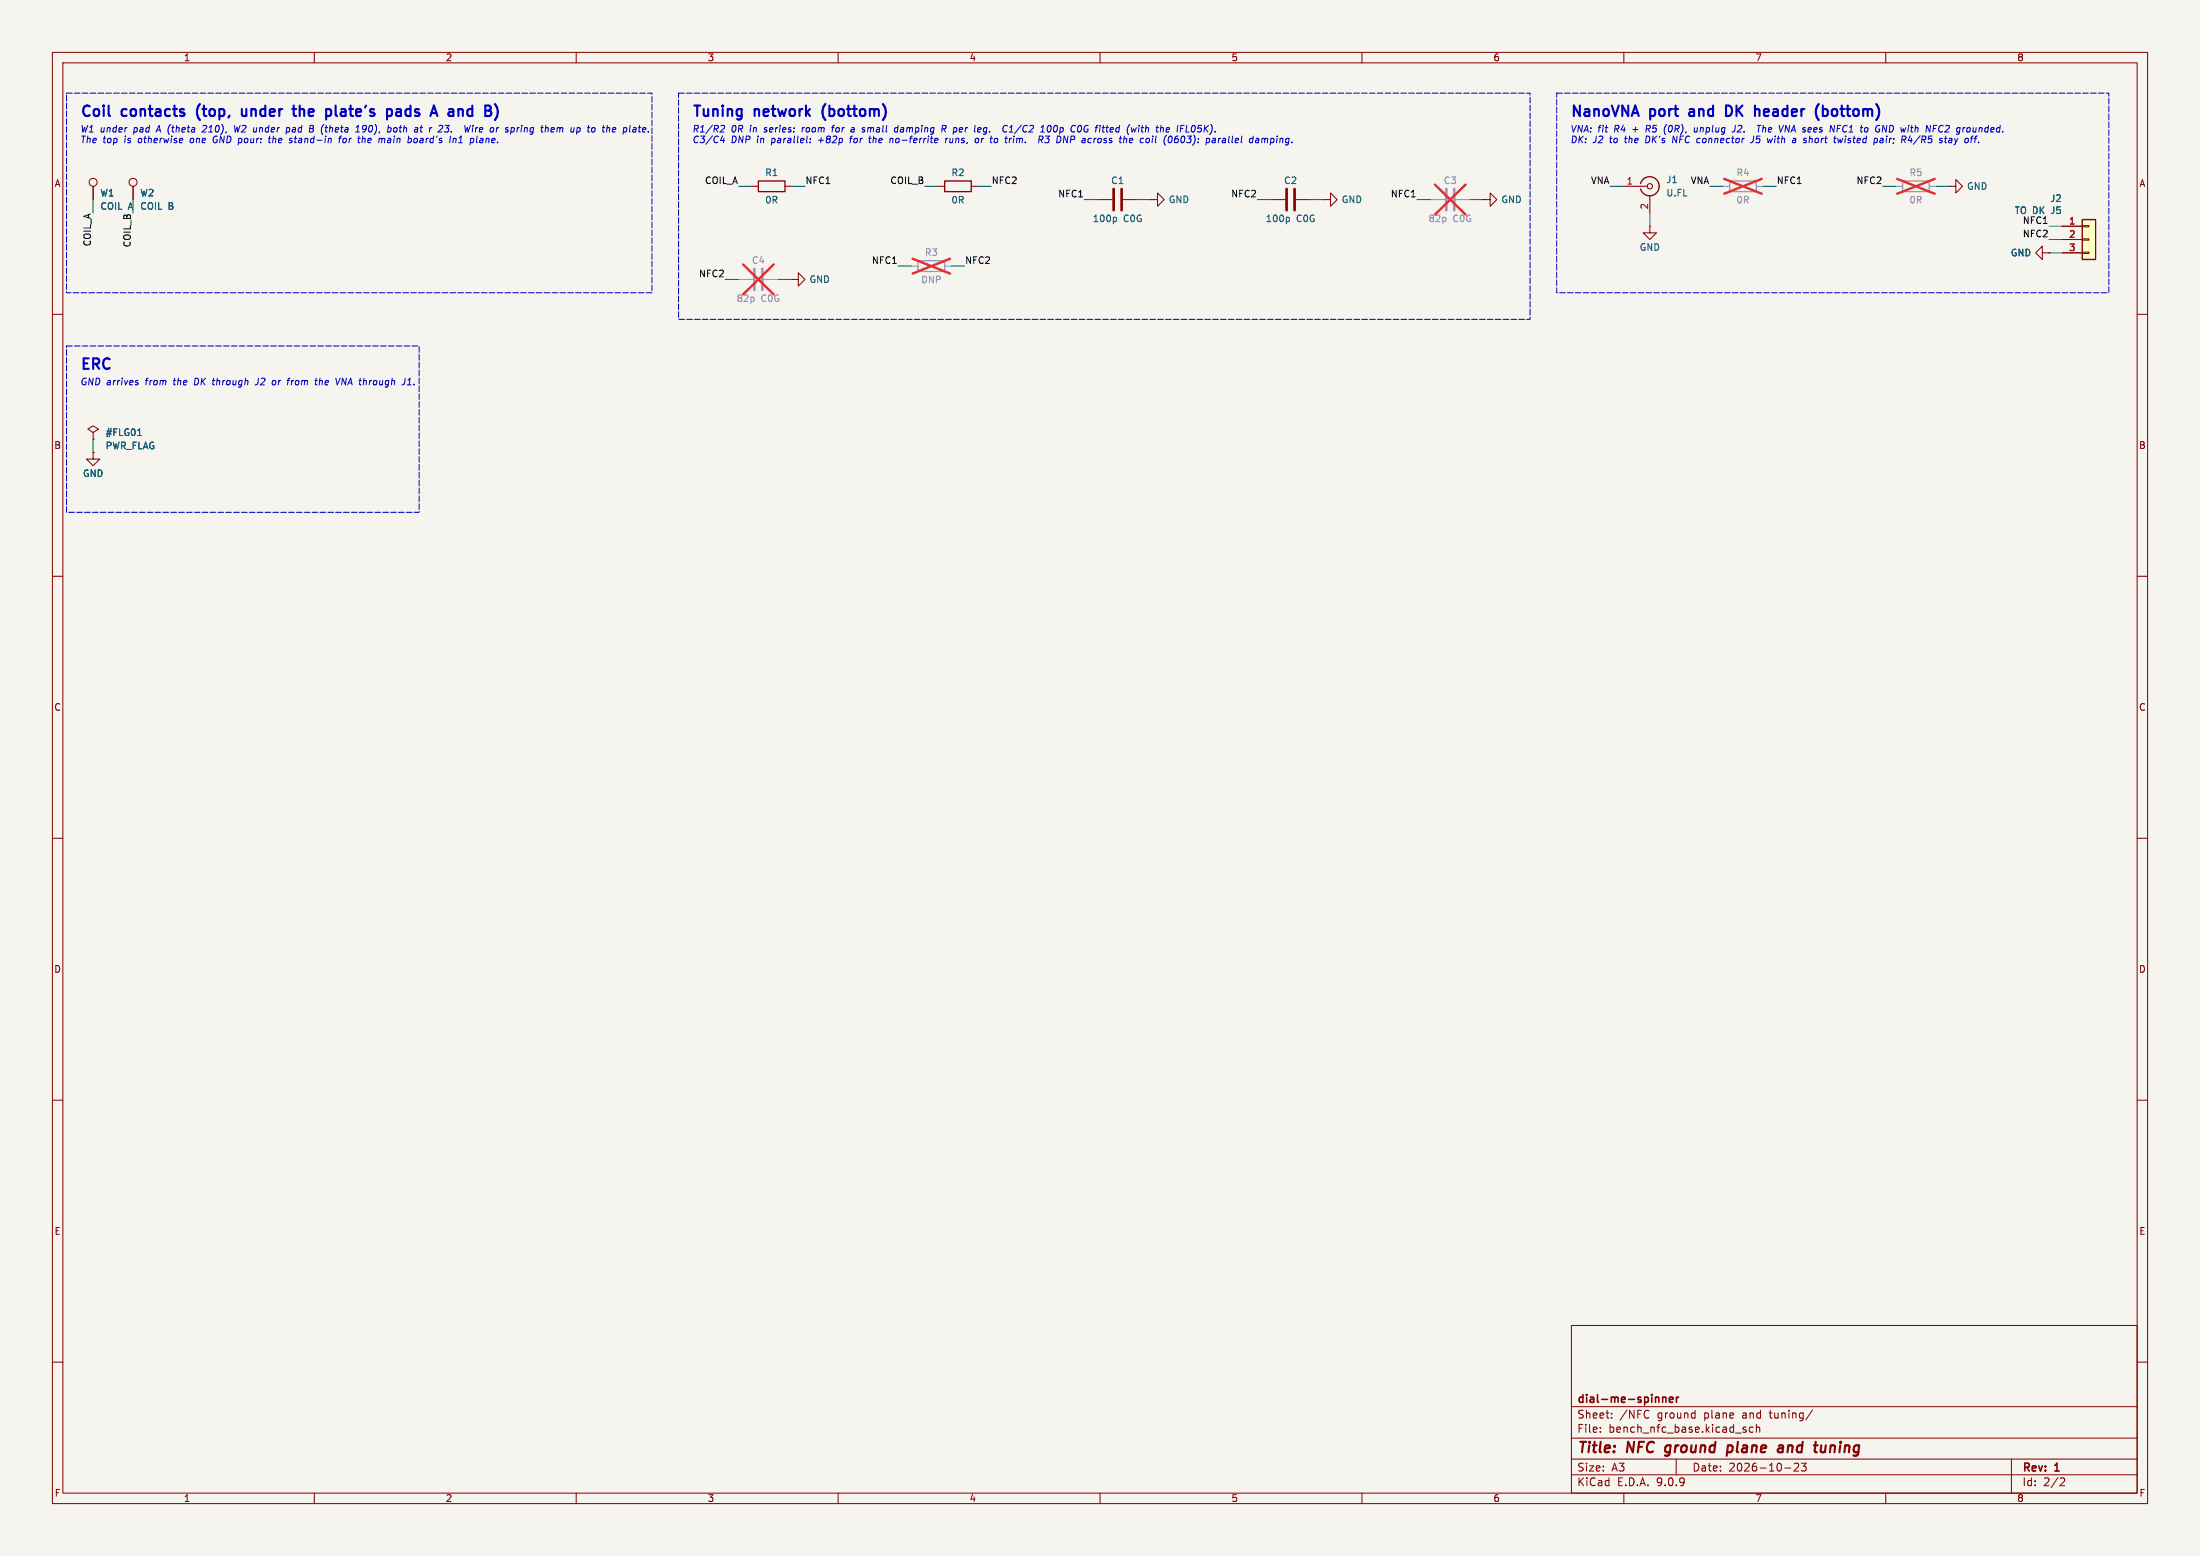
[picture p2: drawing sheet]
<svg xmlns="http://www.w3.org/2000/svg" width="420mm" height="297mm" viewBox="0 0 420 297" stroke-linecap="round" stroke-linejoin="round" font-family="sans-serif">
<path d="M0 0h420v297h-420z" fill="#f5f4ef" stroke="#f5f4ef" stroke-width=".19"/>
<g fill="none" stroke="#840000" stroke-width=".19">
<path d="M10 10h400v277h-400zM12 12h396v273h-396zM60 10v2M110 10v2M160 10v2M210 10v2M260 10v2M310 10v2M360 10v2M143.5 35.6h1.3M149.9 35.6h1.2M179.1 35.6h1.2"/>
<path d="M185.4 35.6h1.3M209.5 38.1h2.8M214.4 38.1h2.8M219.7 38.1h1.3v-1.3l1.2 1.3-1.2 1.3v-1.3M219.7 38.1h.1M242.6 38.1h2.8M247.4 38.1h2.8M252.7 38.1h1.3v-1.3l1.3 1.3-1.3 1.3v-1.3M252.7 38.1h.1M283.2 38.1h1.3v-1.3l1.2 1.3-1.2 1.3v-1.3M283.2 38.1h.1M309.9 35.6h4.6"/>
<path d="M315 37.3v3.3M151.1 53.3h1.3v-1.2l1.3 1.2-1.3 1.3v-1.3M151.1 53.3h.1M315 43.2v1.3h1.2l-1.2 1.2-1.3-1.2h1.3M315 43.2h.1M10 60h2M408 60h2M10 110h2M408 110h2M10 160h2M408 160h2M10 210h2"/>
<path d="M408 210h2M300 253h108v32h-108zM10 260h2M300 278.5h108M300 274.5h108M300 268.5h108M305.5 273.2v.2M305.5 272.5v.1M307.7 270.5v.2M307.7 269.8v.1M314.8 270.5l-.1 .1M320 278.5v3"/>
<path d="M323.4 269.7l.2 .1M323.6 269.2v1.5M323.6 270.6l-.2 .1M332.8 272.8l.5 .2 .1 .2-.2 .2-.5-.1M332.8 272.5h.5M334.7 272.5l-.5-.1-.3 .3 .2 .6h.6M335.3 272.5l.2-.1 .4 .1v.9M335.3 271.9v1.5M342.5 279.4l.6-.1 .2 .1 .1 .3-1 1.1h1M343.9 279.3h.9l-.5 .6 .4 .1v.6l-.2 .2-.6-.2M346 269.1l-1.3 1.9M384 278.5v6.5"/>
<path d="M408 260h2M60 285v2M110 285v2M160 285v2M210 285v2M260 285v2M300 281.5h108M310 285v2M340.7 280.2h1.2M360 285v2M393.5 282.1l.5 .1 .2 .3-1 1.1h1"/>
</g>
<path d="M317.8 277.8l.2 .1M317.9 276.3v.7M329.7 277.1h.8M329.9 276h.7M329.9 275.9l-.3 2M339.6 276h.7v1.2M340.3 277.1l-.7 .1M340.4 276.3l-.7 .1M348.4 277l-.6 .2M348.5 275.9l-.1 1.3" fill="none" stroke="#840000" stroke-width=".4"/>
<path d="M317.4 266.7v1M317.4 266.8l.2-.1 .4 .1v.9M318.7 267.2l.7-.2-.1-.2-.4-.1-.2 .2 .1 .7h.5M320 266.7v1M320.5 266.7l-.3 .1-.2 .2" fill="none" stroke="#840000" stroke-width=".3"/>
<path d="M144.8 34.5h5.1v2.1h-5.1zM180.3 34.5h5.1v2.1h-5.1zM313.2 35.1a1.81 1.81 0 0 1 2.8-1 1.81 1.81 0 0 1 0 2.9 1.81 1.81 0 0 1-2.8-.9" fill="none" stroke="#840000" stroke-width=".25"/>
<path d="M276.1 36.1v4M277.6 36.1v4M144 51.3v4.1M145.5 51.3v4.1" fill="none" stroke="#9c9b98" stroke-width=".51"/>
<path d="M273 38.1h2.8M277.9 38.1h2.8M328.9 35.6h1.3M335.3 35.6h1.2M141 53.3h2.8M145.8 53.3h2.8M174 50.8h1.3M180.3 50.8h1.3" fill="none" stroke="#9c9b98" stroke-width=".19"/>
<path d="M273.9 35.2l5.9 5.8M279.8 35.2l-5.9 5.8M329.2 34.1l7.1 2.9M336.3 34.1l-7.1 2.9M141.9 50.5l5.8 5.7M147.7 50.5l-5.8 5.7M174.2 49.4l7.2 2.8M181.4 49.4l-7.2 2.8" fill="none" stroke="#e12e31" stroke-width=".46"/>
<path d="M212.6 36.1v4M214.1 36.1v4M245.6 36.1v4M247.1 36.1v4" fill="none" stroke="#840000" stroke-width=".51"/>
<path d="M212.9 41.5l.2 .2v.4l-.2 .2M245.9 41.5l.3 .2v.4l-.3 .2" fill="none" stroke="#006464" stroke-width=".19"/>
<path d="M330.2 34.5h5.1v2.1h-5.1zM175.3 49.8h5v2h-5z" fill="none" stroke="#9c9b98" stroke-width=".25"/>
<circle cx="315" cy="35.6" r=".51" fill="none" stroke="#840000" stroke-width=".2"/>
<path d="M397.5 41.9h2.5v7.6h-2.5z" fill="#ffffc2"/>
<path d="M397.5 41.9h2.5v7.6h-2.5z" fill="none" stroke="#840000" stroke-width=".25"/>
<g fill="none" stroke="#840000" stroke-width=".19">
<path d="M17.8 35.6v2.5M25.4 35.6v2.5M372.1 35.6h1.3v-1.3l1.2 1.3-1.2 1.2v-1.2M372.1 35.6h.1M389.9 48.3v-1.3l-1.3 1.3 1.3 1.2v-1.2h1.3M391.2 48.3h.1M393.7 43.2h3.8M393.7 45.7h3.8M393.7 48.3h3.8M397.5 43.1h1.3v.2h-1.3zM397.5 45.6h1.3v.2h-1.3zM397.5 48.1h1.3v.3h-1.3z"/>
<path d="M17.8 86.4v1.2h1.2l-1.2 1.3-1.3-1.3h1.3M17.8 86.4h.1M17.8 82.6l1-.7-1-.6-1 .6 1 .7v1.2M17.8 83.8h.1"/>
<circle cx="17.8" cy="34.8" r=".76"/>
<circle cx="25.4" cy="34.8" r=".76"/>
</g>
<path d="M363.2 34.5h5.1v2.1h-5.1z" fill="none" stroke="#9c9b98" stroke-width=".25"/>
<path d="M361.9 35.6h1.3M368.3 35.6h1.3" fill="none" stroke="#9c9b98" stroke-width=".19"/>
<path d="M362.2 34.1l7.1 2.9M369.3 34.1l-7.1 2.9" fill="none" stroke="#e12e31" stroke-width=".46"/>
<path d="M26.3 83.1h.7" fill="none" stroke="#006464" stroke-width=".19"/>
<g fill="none" stroke="#009600" stroke-width=".19">
<path d="M17.8 38.1v2.5M25.4 38.1v2.5M141 35.6h2.5M151.1 35.6h2.6M176.5 35.6h2.6M186.7 35.6h2.5M207 38.1h2.5M217.2 38.1h2.5M240 38.1h2.6M250.2 38.1h2.5M270.5 38.1h2.5M280.7 38.1h2.5"/>
<path d="M307.3 35.6h2.6M326.4 35.6h2.5M336.5 35.6h2.6M359.4 35.6h2.5M369.6 35.6h2.5M138.4 53.3h2.6M148.6 53.3h2.5M171.4 50.8h2.6M181.6 50.8h2.5M315 40.6v2.6M391.2 45.7h2.5M391.2 43.2h2.5"/>
<path d="M391.2 48.3h2.5M17.8 83.8v2.6"/>
</g>
<g fill="none" stroke="#0000c2" stroke-width=".4">
<path d="M38.2 19.9l-.4 .5M94.5 19.9l.3 .5M157.6 19.9l-.4 .5M168.5 19.9l.4 .5M347.2 19.9l-.4 .5M358.2 19.9l.4 .5M17.1 20.3a.69 .69 0 0 0-1 .1M19.8 20.1v.2M20.7 20.1v1.8M28.6 20.1v1.8M33.3 20.1v1.8M38.9 20.1v1.8"/>
<path d="M46.2 20.8l.1 1.2a.54 .54 0 0 0 .7 0M47 20.8v1.3M50.6 20.1v2M55.8 20.8h.8M56.1 20.1v1.8M56.4 22.1h.2M57.2 20.1v2M57.8 20.8l-.6 .2M64.1 20.1v1.8l.3 .2M66.9 20.1v1.8M69.9 20.1l-.2 .4M75.7 20.9h.8l.1 1.2"/>
<path d="M76.6 21.3l-.7 .1a.39 .39 0 0 0-.3 .4 .39 .39 0 0 0 .3 .3l.7-.1M78.4 20.1v2M82.2 22.1l.6-2 .7 2M85.7 20.9h.8M86.6 21.3l-.7 .1a.39 .39 0 0 0-.3 .4 .39 .39 0 0 0 .3 .3l.7-.1M90.2 20.1v2M93.6 20.3l-.3-.2h-.7v2M132.5 20.1h1.2M133.1 20.1v2M138 20.1v.2M147.6 20.1v1.8M153.9 20.1v2"/>
<path d="M158.3 20.1v2M162 20.1v1.8M163.1 20.1v1.8M301.6 20.1v2l-1.1-2v2M307.7 20.1l.7 2 .6-2M310.8 20.1v2l-1.1-2v2M311.5 22.1l.7-2 .6 2M319.9 20.1v1.8M322.6 21.5v.5M327 20.1v2M330.5 20.4l-.5-.3h-.5v2h.5l.5-.2M331.5 20.1v2"/>
<path d="M332.6 20.1l-1.1 1.2M335 20.1v2M341.2 20.1v2M348 20.9l.6-.1 .3 .4v.6l-.2 .2h-.7M348 20.1v2M351.6 20.1v1.8M352.7 20.1v1.8M16.9 68.4h-.9v2M18.8 68.6l-.2-.2h-.8v2M20.9 68.6a.69 .69 0 0 0-1 .1"/>
</g>
<g fill="none" stroke="#0000c2" stroke-width=".19">
<path d="M34.9 26.6v.1l-.6 .1M39.4 24.5l-.8 .7h.7M40.7 26.5l.1 .6 .2 .1M44.8 23.9l.1 1.3 .4-.9M51.2 26.4h.5M51.5 26l-.2 1.1 .3 .1M54.7 24.4h.5l.1 .6-.3 .2-.4-.1M54.7 24.4l-.1 1.2M55.4 26.8l.3 .1 .1 .2-.5 .1M59.8 24.2l-.2 .3 .2 .2v.3l-.3 .2M64.9 26.2l-.2 1M65.6 26.5l-.2 .5 .1 .2h.3"/>
<path d="M67.9 25.2h.7M68.4 23.9l-.2 1.3M69.3 26l-.2 1.2M69.6 26.4l-.4 .1M69.6 25.1l-.4 .1M73.5 26.6l-.1 .6M74.7 24.6l-.1 .5-.5 .1M75.6 24.4l-.4 .1-.1 .5 .2 .2 .3-.1M79.5 26.4l-.4 .1-.1 .5 .2 .2h.3M80.4 23.9l-.1 1.1 .3 .2M84.4 24.5l-.8 .7h.8M86.5 26.5l.2-.1 .3 .1v.7"/>
<path d="M86.6 26.4l-.1 .8M87.5 27.2h.8M89.8 23.9l-.4 1.3-.2-.9M90.2 24.4l-.1 .8M90.3 23.9v.2M90.9 24.4l-.2 .8M91 27.2h.1M91.2 24.4l-.4 .2M91.6 26.8v.3l.1 .1M105.4 24.4h.4v.3l-.6 .1M105.7 25.1l-.4 .1M106.4 24.4l-.1 .8"/>
<path d="M106.6 24.4l-.2 .1M112.1 24.4h.5M112.4 23.9l-.2 1.1 .2 .2M115 24.4h.5M115.2 23.9l-.1 1.1M115.9 23.9l-.1 1.3M122.9 24.4l-.2 .1-.1 .5 .2 .2h.2M123.3 24.7l-.6 .1M138 25.9l-.5 .9h.8M138.2 26.4l-.1 .8M138.3 24.5l-.9 .7h.8M154.6 27.1v.1"/>
<path d="M154.7 26.5v.1M159 24.1l-.2 1.1M162.2 26.4h.5M162.5 26l-.2 1.2M162.5 24.8v.3l.4 .1M164.9 24.8l.2 .2-.2 .2M165.8 26.4h.5M166.1 26l-.2 1.1 .3 .1M170 26.4l-.2 .8M170.4 26.5l-.3-.1-.2 .1M171.4 24.4h-.5l-.2 .6 .2 .2 .4-.1M171.5 23.9l-.2 1.3"/>
<path d="M178.9 27.2h-.3M179.1 26.6l-.1 .1-.6 .1M179.8 24.6l.7-.1 .1-.4-.7-.2-.1 1.3M180.1 24.6l.4 .6M180.6 26.4l-.1 .8M180.8 26.4l-.2 .2M186.3 26.5l-.2 .5 .3 .2 .3-.1 .1-.6M186.9 24.4h.3l.1 .3-.6 .1M187.2 25.1l-.4 .1M189.2 26l-.1 1.1M190.3 27.2h-.3M192.3 24.1a.61 .61 0 0 0-.8 .3 .61 .61 0 0 0 .4 .8l.3-.1"/>
<path d="M192.6 25.2h.8M192.8 24.3l.4-.4-.2 1.3M193.1 26.4l-.3 .1M198.4 26l-.1 1.2M198.6 25.2h.8M198.7 26.6l.3 .6M199.1 26.2l-.1 .4h-.7M199.4 27.1l.2 .1h.5M199.6 26h.8l-.5 .5h.2M200.1 24.1l.3-.2a.75 .75 0 0 1-.3 1.3l-.2-.5zM203.1 26l.6 1.2M205.7 24.7l.2-.6 .3-.2a.75 .75 0 0 1-.2 1.3l-.3-.2"/>
<path d="M211.1 24.4h.5M211.3 25.1l.2 .1M215.1 26.5l-.1 .7M216.2 26.5l-.3-.1-.2 .2-.1 .6h.5M216.2 26.7l-.6 .1M216.9 24.4l-.3 .8M217.4 24.4l-.1 .8M217.5 23.9v.2M220 26.4l-.1 .8M222.6 24.8l.7-.1-.1-.3h-.3l-.2 .1v.6h.4M224.5 26.1l-.3 .4v.6l.4 .1 .3-.2v-.3l-.2-.2h-.2l-.3 .2M227.8 23.9a.71 .71 0 0 0-.4 .7 .71 .71 0 0 0 .4 .6"/>
<path d="M232 27.2h-.5M232 26.7l-.4 .1M232 26.6v.6M232.7 26.4l-.1 .8M232.7 26.5l-.1 .1M240.2 26.4l.1 .2-.1 .6M240.2 27.2h-.1M240.3 26.7l-.1 .1M240.9 26.5l.4-.1 .2 .2M241 26.4l-.2 .8M241.5 26.6l-.1 .6M241.9 26.4l-.4 .2"/>
<path d="M317.7 24.6v.5l.2 .5M319.4 26l-.1 1.2M323.5 24.4v.7h.4M331.3 23.9l-.2 1.1-.4 .2M334.8 26l-.2 1.1-.4 .1M335.5 23.9h.7M335.8 23.9l-.1 1.3M336.6 23.9l-.1 1.3M336.6 24.4v.1M338.4 26.4l-.4 .8-.1-.6M340.8 25.2l.1-1.3 .6 1.3M342.4 26.4l.4 .1v.7"/>
<path d="M342.8 27.2h-.5M342.8 26.7l-.4 .1M345.5 26l-.1 1.2M345.5 26.5h-.1M350.8 23.9l-.1 1.3M350.8 26.4l.2 .8 .3-.6 .2 .6 .3-.8M356.6 24.6l-.1 .5M358.2 26.4l.2 .2-.2 .6M359.4 26.4l-.4 .1M359.4 26.8h-.3l-.2 .1v.3h.4M359.5 23.9l.5 1.3 .2-1.3M364.7 25.9l-.4 .9h.8"/>
<path d="M369.1 24.5h.4M369.2 23.9h.6M371.2 26.4h.5M371.5 26l-.2 1.1 .3 .1M372.2 26.4l-.1 .1M372.5 26.8h-.3l-.2 .1v.3h.4M375.8 24.4h.3M376.1 25l-.5 .2M377.1 26.2l-.1 1M26.1 72.6l.3 .1M26.2 73l.2 .3-.2 .2M49.2 73.3l-.5 .2"/>
<path d="M52.1 72.7h.5M52.5 73.3l-.2 .2-.3-.1M55.3 72.2l-.3 .2M55.7 72.6l-.1 .9M60.1 72.6h.5M60.3 73.4l.2 .1M60.4 72.2l-.2 1.1M61.1 72.2l-.2 1.3M61.2 72.6l-.2 .1M65 72.2l-.6 1.3M65.2 73.5l.2-1.3 .6 1.3M77.4 72.2l-.2 .9-.2 .3"/>
<path d="M77.7 73.5h.8M77.9 72.6l.4-.4-.2 1.3"/>
</g>
<path d="M12.7 17.8h111.8v38.1h-111.8zM129.5 17.8h162.6v43.2h-162.6zM297.2 17.8h105.4v38.1h-105.4zM12.7 66h67.3v31.8h-67.3z" fill="none" stroke="#0000c2" stroke-width=".19" stroke-dasharray="1.1 .4"/>
<g font-size="2.8" fill="#0000c2">
<text x="15.2" y="23.3">Coil</text>
<text x="23.4" y="23.3">contacts</text>
<text x="38.5" y="23.3">(top,</text>
<text x="47.8" y="23.3">under</text>
<text x="58.5" y="23.3">the</text>
<text x="65.5" y="23.3">plate's</text>
<text x="77.9" y="23.3">pads</text>
<text x="87.3" y="23.3">A</text>
<text x="91.4" y="23.3">and</text>
<text x="99.1" y="23.3">B)</text>
<text x="132.1" y="23.3">Tuning</text>
<text x="144.1" y="23.3">network</text>
<text x="157.9" y="23.3">(bottom)</text>
<text x="299.7" y="23.3">NanoVNA</text>
<text x="315.1" y="23.3">port</text>
<text x="323.4" y="23.3">and</text>
<text x="331.2" y="23.3">DK</text>
<text x="337.5" y="23.3">header</text>
<text x="349.9" y="23.3">(bottom)</text>
<text x="15.2" y="71.5">ERC</text>
</g>
<g font-size="2.8" fill="#840000">
<text x="301" y="277.9">Title:</text>
<text x="310.6" y="277.9">NFC</text>
<text x="318.8" y="277.9">ground</text>
<text x="331.4" y="277.9">plane</text>
<text x="341.9" y="277.9">and</text>
<text x="349.7" y="277.9">tuning</text>
</g>
<g font-size="2.1" fill="#840000">
<text x="301" y="268.2">dial-me-spinner</text>
<text x="301" y="273.7">File:</text>
<text x="301" y="271">Sheet:</text>
<text x="307.1" y="273.7">bench_nfc_base.kicad_sch</text>
<text x="309.2" y="271">/NFC</text>
<text x="316.4" y="271">ground</text>
<text x="325.5" y="271">plane</text>
<text x="332.9" y="271">and</text>
<text x="338.3" y="271">tuning/</text>
<text x="301" y="281.1">Size:</text>
<text x="307.6" y="281.1">A3</text>
<text x="323" y="281.1">Date:</text>
<text x="330" y="281.1">2026-10-23</text>
<text x="386" y="281.3">Rev:</text>
<text x="392.4" y="281.3">1</text>
<text x="301" y="283.9">KiCad</text>
<text x="308.7" y="283.9">E.D.A.</text>
<text x="316.3" y="283.9">9.0.9</text>
<text x="386" y="283.9">Id:</text>
<text x="390.1" y="283.9">2/2</text>
</g>
<g font-size="1.8" fill="#840000">
<text x="35" y="11.9">1</text>
<text x="85" y="11.9">2</text>
<text x="135" y="11.9">3</text>
<text x="185" y="11.9">4</text>
<text x="235" y="11.9">5</text>
<text x="285" y="11.9">6</text>
<text x="335" y="11.9">7</text>
<text x="385" y="11.9">8</text>
<text x="10.3" y="35.9">A</text>
<text x="408.3" y="35.9">A</text>
<text x="10.3" y="85.9">B</text>
<text x="408.2" y="85.9">B</text>
<text x="10.3" y="135.9">C</text>
<text x="408.2" y="135.9">C</text>
<text x="10.3" y="185.9">D</text>
<text x="408.2" y="185.9">D</text>
<text x="10.3" y="235.9">E</text>
<text x="408.3" y="235.9">E</text>
<text x="10.3" y="285.9">F</text>
<text x="35" y="286.9">1</text>
<text x="85" y="286.9">2</text>
<text x="135" y="286.9">3</text>
<text x="185" y="286.9">4</text>
<text x="235" y="286.9">5</text>
<text x="285" y="286.9">6</text>
<text x="335" y="286.9">7</text>
<text x="385" y="286.9">8</text>
<text x="408.3" y="285.9">F</text>
</g>
<g font-size="1.8" fill="#0000c2">
<text x="15.2" y="25.6">W1 under</text>
<text x="15.2" y="27.7">The</text>
<text x="19.6" y="27.7">top</text>
<text x="23.8" y="27.7">is</text>
<text x="25.6" y="25.6">pad</text>
<text x="26.6" y="27.7">otherwise</text>
<text x="30.2" y="25.6">A (theta</text>
<text x="36.7" y="27.7">one</text>
<text x="39.3" y="25.6">210),</text>
<text x="41.3" y="27.7">GND pour:</text>
<text x="45.5" y="25.6">W2 under</text>
<text x="52.3" y="27.7">the</text>
<text x="55.9" y="25.6">pad</text>
<text x="56.5" y="27.7">stand-in</text>
<text x="60.5" y="25.6">B (theta</text>
<text x="66.2" y="27.7">for</text>
<text x="69.8" y="25.6">190),</text>
<text x="70" y="27.7">the</text>
<text x="74.1" y="27.7">main</text>
<text x="76" y="25.6">both</text>
<text x="79.9" y="27.7">board's</text>
<text x="81.4" y="25.6">at</text>
<text x="84.4" y="25.6">r 23.</text>
<text x="88.1" y="27.7">In1</text>
<text x="91.7" y="25.6">Wire</text>
<text x="92.2" y="27.7">plane.</text>
<text x="96.9" y="25.6">or</text>
<text x="100" y="25.6">spring</text>
<text x="107" y="25.6">them</text>
<text x="112.8" y="25.6">up</text>
<text x="116.3" y="25.6">to</text>
<text x="119.3" y="25.6">the</text>
<text x="123.5" y="25.6">plate.</text>
<text x="132.1" y="25.6">R1/R2</text>
<text x="132.1" y="27.7">C3/C4</text>
<text x="139.5" y="25.6">0R</text>
<text x="139.5" y="27.7">DNP in</text>
<text x="143.2" y="25.6">in</text>
<text x="146.1" y="25.6">series:</text>
<text x="147.5" y="27.7">parallel:</text>
<text x="153.5" y="25.6">room</text>
<text x="156.6" y="27.7">+82p</text>
<text x="159.5" y="25.6">for</text>
<text x="162.9" y="27.7">for</text>
<text x="163.3" y="25.6">a</text>
<text x="165.6" y="25.6">small</text>
<text x="166.7" y="27.7">the</text>
<text x="170.9" y="27.7">no-ferrite</text>
<text x="172" y="25.6">damping</text>
<text x="181.2" y="25.6">R per</text>
<text x="181.7" y="27.7">runs,</text>
<text x="187.6" y="27.7">or</text>
<text x="187.8" y="25.6">leg.</text>
<text x="190.7" y="27.7">to</text>
<text x="193.7" y="25.6">C1/C2</text>
<text x="193.8" y="27.7">trim.</text>
<text x="200.5" y="27.7">R3</text>
<text x="201.1" y="25.6">100p</text>
<text x="204.2" y="27.7">DNP across</text>
<text x="207.1" y="25.6">C0G</text>
<text x="212" y="25.6">fitted</text>
<text x="216.6" y="27.7">the</text>
<text x="218.2" y="25.6">(with</text>
<text x="220.7" y="27.7">coil</text>
<text x="224" y="25.6">the</text>
<text x="225.4" y="27.7">(0603):</text>
<text x="228.2" y="25.6">IFL05K).</text>
<text x="233.7" y="27.7">parallel</text>
<text x="242.2" y="27.7">damping.</text>
<text x="299.7" y="25.6">VNA: fit</text>
<text x="299.7" y="27.7">DK:</text>
<text x="304" y="27.7">J2</text>
<text x="307.4" y="27.7">to</text>
<text x="308.2" y="25.6">R4</text>
<text x="310.4" y="27.7">the</text>
<text x="311.9" y="25.6">+</text>
<text x="314.6" y="27.7">DK's</text>
<text x="314.6" y="25.6">R5</text>
<text x="318.3" y="25.6">(0R),</text>
<text x="319.9" y="27.7">NFC connector</text>
<text x="324.2" y="25.6">unplug</text>
<text x="331.8" y="25.6">J2.</text>
<text x="335.3" y="27.7">J5</text>
<text x="336.9" y="25.6">The</text>
<text x="338.7" y="27.7">with</text>
<text x="341.3" y="25.6">VNA sees</text>
<text x="343.6" y="27.7">a</text>
<text x="346" y="27.7">short</text>
<text x="351.4" y="25.6">NFC1</text>
<text x="352" y="27.7">twisted</text>
<text x="357.5" y="25.6">to</text>
<text x="359.8" y="27.7">pair;</text>
<text x="360.5" y="25.6">GND with</text>
<text x="365.3" y="27.7">R4/R5</text>
<text x="370.5" y="25.6">NFC2</text>
<text x="372.7" y="27.7">stay</text>
<text x="376.6" y="25.6">grounded.</text>
<text x="377.8" y="27.7">off.</text>
<text x="15.2" y="73.9">GND arrives</text>
<text x="27.9" y="73.9">from</text>
<text x="33.4" y="73.9">the</text>
<text x="37.5" y="73.9">DK through</text>
<text x="49.7" y="73.9">J2</text>
<text x="53" y="73.9">or</text>
<text x="56.1" y="73.9">from</text>
<text x="61.6" y="73.9">the</text>
<text x="65.8" y="73.9">VNA through</text>
<text x="78.9" y="73.9">J1.</text>
</g>
<g font-size="1.8" fill="#0f0f0f">
<text x="134.5" y="35.2">COIL_A</text>
<text x="153.7" y="35.2">NFC1</text>
<text x="169.9" y="35.2">COIL_B</text>
<text x="189.2" y="35.2">NFC2</text>
<text x="303.6" y="35.2">VNA</text>
<text x="322.7" y="35.2">VNA</text>
<text x="339.1" y="35.2">NFC1</text>
<text x="354.3" y="35.2">NFC2</text>
<text x="201.9" y="37.8">NFC1</text>
<text x="234.9" y="37.8">NFC2</text>
<text x="265.4" y="37.8">NFC1</text>
<text x="17.4" y="47.1" transform="rotate(-90 17.4 47.1)">COIL_A</text>
<text x="25.1" y="47.3" transform="rotate(-90 25.1 47.3)">COIL_B</text>
<text x="386.1" y="45.4">NFC2</text>
<text x="386.1" y="42.8">NFC1</text>
<text x="133.3" y="53">NFC2</text>
<text x="166.3" y="50.5">NFC1</text>
<text x="184.1" y="50.5">NFC2</text>
</g>
<g font-size="1.8" fill="#006464">
<text x="146" y="33.8">R1</text>
<text x="181.5" y="33.8">R2</text>
<text x="212" y="35.3">C1</text>
<text x="245" y="35.3">C2</text>
<text x="318" y="35.2">J1</text>
<text x="19.1" y="37.7">W1</text>
<text x="19.1" y="40.2">COIL</text>
<text x="24.5" y="40.2">A</text>
<text x="26.7" y="37.7">W2</text>
<text x="26.7" y="40.2">COIL</text>
<text x="32.1" y="40.2">B</text>
<text x="146" y="39">0R</text>
<text x="181.5" y="39">0R</text>
<text x="223" y="39">GND</text>
<text x="256" y="39">GND</text>
<text x="286.5" y="39">GND</text>
<text x="318" y="37.7">U.FL</text>
<text x="375.4" y="36.4">GND</text>
<text x="384.5" y="41">TO DK</text>
<text x="391.3" y="38.7">J2</text>
<text x="391.7" y="41">J5</text>
<text x="208.5" y="42.6">100p</text>
<text x="214.5" y="42.6">C0G</text>
<text x="241.5" y="42.6">100p</text>
<text x="247.5" y="42.6">C0G</text>
<text x="312.9" y="48.1">GND</text>
<text x="383.8" y="49.1">GND</text>
<text x="154.4" y="54.2">GND</text>
<text x="20.1" y="83.4">#FLG01</text>
<text x="20.1" y="86">PWR_FLAG</text>
<text x="15.7" y="91.2">GND</text>
</g>
<g font-size="1.8" fill="#939391">
<text x="275.5" y="35.3">C3</text>
<text x="331.4" y="33.8">R4</text>
<text x="364.4" y="33.8">R5</text>
<text x="331.4" y="39">0R</text>
<text x="364.4" y="39">0R</text>
<text x="272.6" y="42.6">82p</text>
<text x="277.4" y="42.6">C0G</text>
<text x="143.4" y="50.6">C4</text>
<text x="176.5" y="49">R3</text>
<text x="140.5" y="57.8">82p</text>
<text x="145.3" y="57.8">C0G</text>
<text x="175.8" y="54.3">DNP</text>
</g>
<g font-size="1.8" fill="#a90000">
<text x="310.4" y="35.3">1</text>
<text x="314.7" y="40.1" transform="rotate(-90 314.7 40.1)">2</text>
<text x="394.9" y="42.9">1</text>
<text x="394.9" y="45.5">2</text>
<text x="394.9" y="48">3</text>
</g>
</svg>
